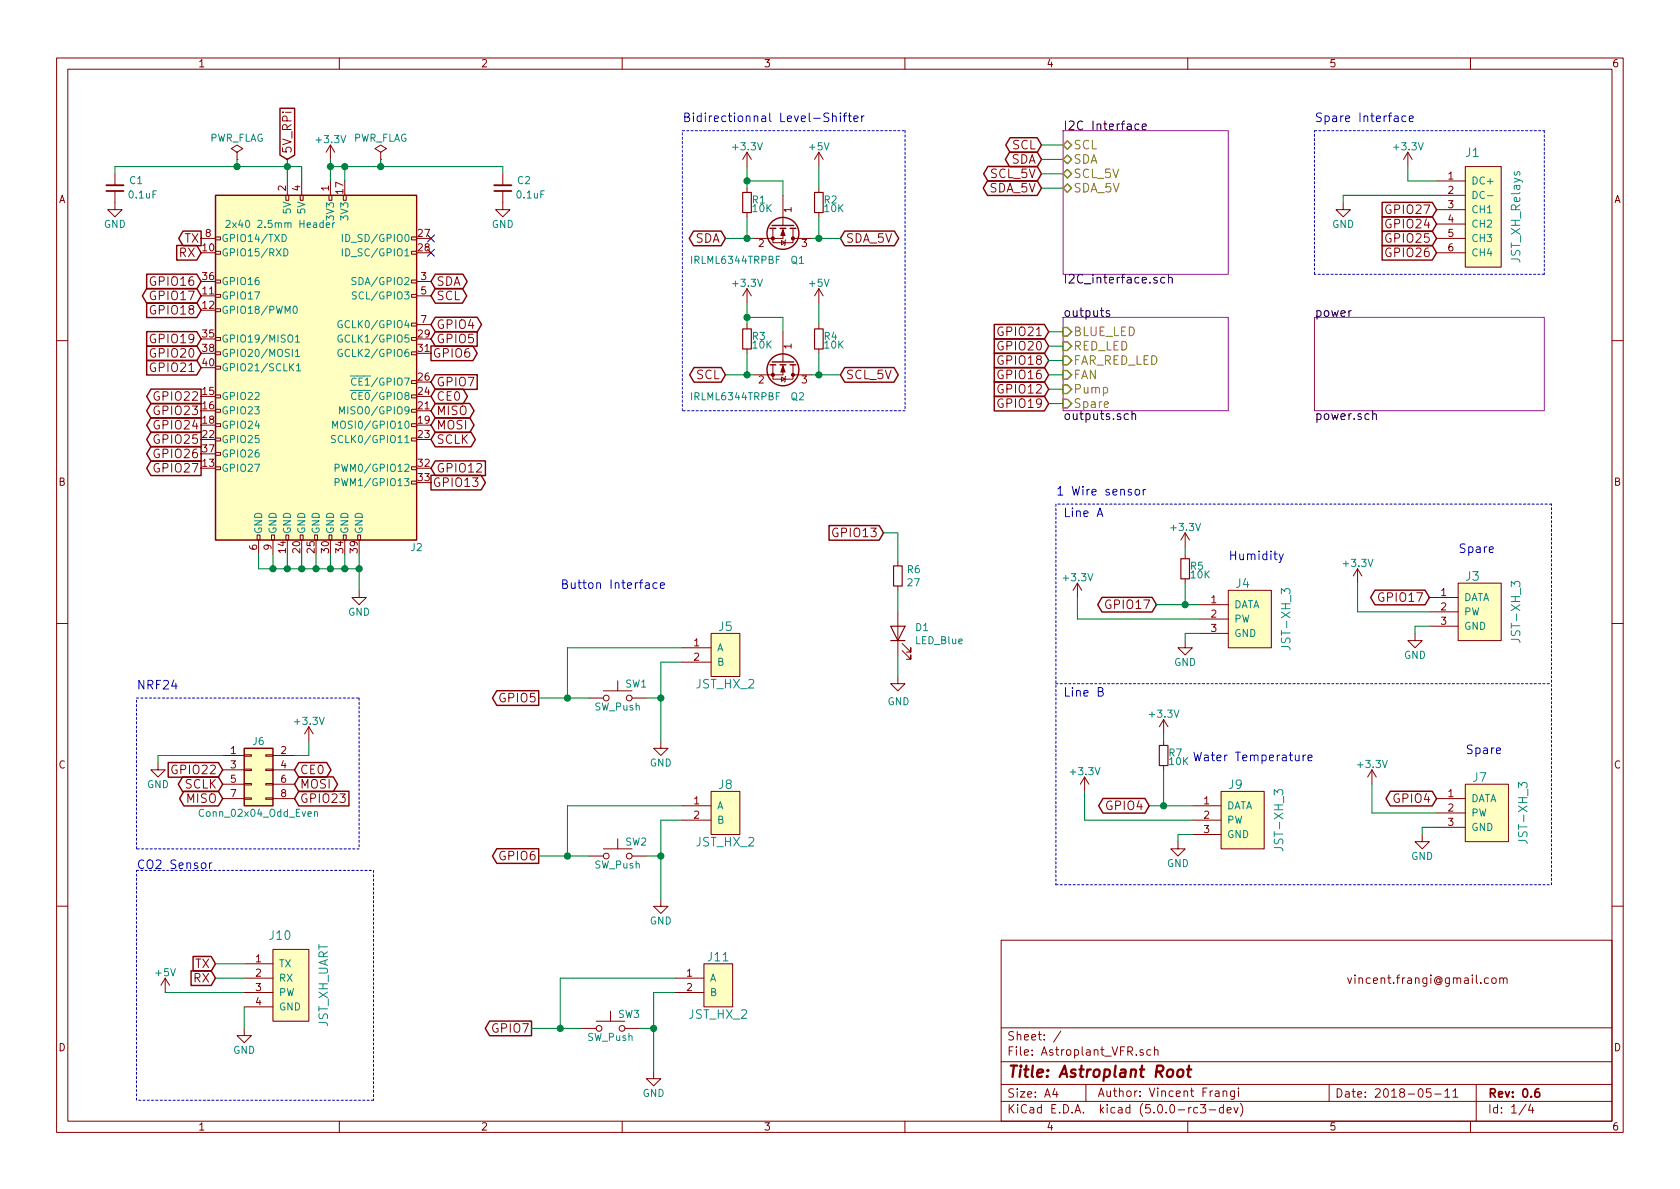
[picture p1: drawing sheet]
<svg xmlns="http://www.w3.org/2000/svg" width="297mm" height="210mm" viewBox="0 0 297 210" stroke-linecap="round" stroke-linejoin="round" font-family="sans-serif">
<g fill="none" stroke="#840000" stroke-width=".18">
<path d="M10 10.3h277v189.9h-277zM12 12.2h273v186.1h-273zM60 10.3v1.9M110 10.3v1.9M160 10.3v1.9M210 10.3v1.9M260 10.3v1.9M20.3 33.8v3.3h1.3l-1.3 1.2-1.3-1.2h1.3M20.3 30.7v2.1M41.9 26.9l1-.6-1-.7-1 .7 1 .6v1.3M41.9 28.2h.1M50.5 34.5h.6v.9h-.6z"/>
<path d="M50.8 32v2.5M53.1 34.5h.5v.9h-.5zM53.3 32v2.5M58.2 34.5h.5v.9h-.5zM58.4 25.6l-.7 1.3M58.4 25.6v2.6M58.4 32v2.5M58.4 25.6l.8 1.3M60.7 34.5h.5v.9h-.5zM67.3 26.9l1-.6-1-.7-1 .7 1 .6v1.3M67.3 28.2h.1M88.9 33.8v3.3h1.3l-1.3 1.2-1.3-1.2h1.3"/>
<path d="M88.9 30.7v2.1M132.1 26.9l-.8 1.3M132.1 26.9v2.6M132.1 33.3v.7M132.1 37.6v.7M132.1 26.9l.7 1.3M138.4 34.5v5.1M138.4 39.7v.2M144.8 26.9l-.8 1.3M144.8 26.9v2.6M144.8 33.3v.7M144.8 37.6v.7"/>
<path d="M144.8 26.9l.7 1.3M237.5 35.8v1.3h1.3l-1.3 1.2-1.3-1.2h1.3M248.9 26.9l-.7 1.3M248.9 26.9v2.6M248.9 26.9l.8 1.3M254 32h5.1M254 34.5h5.1M254 37.1h5.1M254 39.6h5.1M259.1 29.5h6.3v17.7h-6.3zM35.6 42.2h2.5M38.1 59.7h.9v.5h-.9z"/>
<path d="M38.1 54.6h.9v.5h-.9zM38.1 52.1h.9v.5h-.9zM38.1 49.5h.9v.5h-.9zM38.1 44.4h.9v.6h-.9zM38.1 41.9h.9v.5h-.9zM72.8 59.7h.9v.5h-.9zM72.8 57.1h.9v.6h-.9zM72.8 52.1h.9v.5h-.9zM72.8 49.5h.9v.5h-.9zM72.8 44.4h.9v.6h-.9zM72.8 41.9h.9v.5h-.9zM73.7 49.8h2.5"/>
<path d="M73.7 52.3h2.5M73.7 57.4h2.5M132.1 51v2.6M132.1 57.4v.8M132.1 51l-.8 1.3M132.1 51l.7 1.3M136.7 40.4v2.5h3.5v-.7M138.2 42.5l.6 .4-.6 .4zM138.4 40.4v1.8h-5.1M138.4 58.7v5M138.9 42.4l-.1 .1v.8l-.1 .1M140.2 42.2h3.3"/>
<path d="M140.2 40.4v1.8M144.8 51v2.6M144.8 57.4v.8M144.8 51l-.8 1.3M144.8 51l.7 1.3M254 42.2h5.1M254 44.7h5.1M10 60.2h2M38.1 77.5h.9v.5h-.9zM38.1 74.9h.9v.5h-.9zM38.1 72.4h.9v.5h-.9zM38.1 69.8h.9v.6h-.9z"/>
<path d="M38.1 64.8h.9v.5h-.9zM38.1 62.2h.9v.5h-.9zM72.8 77.5h.9v.5h-.9zM72.8 74.9h.9v.5h-.9zM72.8 72.4h.9v.5h-.9zM72.8 69.8h.9v.6h-.9zM72.8 67.3h.9v.5h-.9zM72.8 62.2h.9v.5h-.9zM132.1 61.7v.8M136.7 64.5v2.6h3.5v-.8M138.2 66.7l.6 .4-.6 .3zM138.4 63.8v.2"/>
<path d="M138.4 64.5v1.8h-5.1M138.9 66.5l-.1 .2v.7l-.1 .2M140.2 64.5v1.8M140.2 66.3h3.3M144.8 61.7v.8M285 60.2h2M38.1 82.5h.9v.6h-.9zM38.1 80h.9v.5h-.9zM45.5 94.6h.5v.9h-.5zM45.7 95.5v2.5M48 94.6h.5v.9h-.5zM48.3 95.5v2.5"/>
<path d="M50.5 94.6h.6v.9h-.6zM53.1 94.6h.5v.9h-.5zM55.6 94.6h.5v.9h-.5zM58.2 94.6h.5v.9h-.5zM60.7 94.6h.5v.9h-.5zM63.2 94.6h.6v.9h-.6zM72.8 85.1h.9v.5h-.9zM72.8 82.5h.9v.6h-.9zM158.7 99.3v.8M209.5 94.2l-.7 1.3M209.5 94.2v2.6M209.5 98v.8"/>
<path d="M209.5 94.2l.8 1.3M10 110.3h2M63.5 104.4v1.3h1.3l-1.3 1.2-1.3-1.2h1.3M120.6 114.5h5.1M120.6 117.1h5.1M125.7 112h5.1v7.6h-5.1zM158.7 119.6v1.3h1.3l-1.3 1.3-1.2-1.3h1.2M158.7 103.6v.8M158.7 108.2v7.6M159.5 115.1l1.5 1.5v-.8v.8h-.7M159.5 113.8l1.5 1.5v-.8v.8h-.7M190.5 103.1l-.8 1.3"/>
<path d="M190.5 103.1v2.6M190.5 103.1l.8 1.3M209.5 113.3v1.2h1.3l-1.3 1.3-1.2-1.3h1.2M209.5 102.4v.7M212.1 106.9h5.1M212.1 109.5h5.1M212.1 112h5.1M217.2 104.4h7.6v10.1h-7.6zM240 100.6l-.7 1.2M240 100.6v2.5M240 100.6l.8 1.2M250.2 112v1.3h1.3l-1.3 1.2-1.3-1.2h1.3"/>
<path d="M252.7 105.7h5.1M252.7 108.2h5.1M252.7 110.7h5.1M257.8 103.1h7.6v10.2h-7.6zM285 110.3h2M27.9 134.9v1.2h1.3l-1.3 1.3-1.2-1.3h1.2M39.4 133.6h3.8M39.4 136.1h3.8M39.4 138.7h3.8M43.2 138.6h1.2v.2h-1.2zM43.2 136h1.2v.3h-1.2zM43.2 133.5h1.2v.2h-1.2z"/>
<path d="M47 138.6h1.3v.2h-1.3zM47 136h1.3v.3h-1.3zM47 133.5h1.3v.2h-1.3zM48.3 133.6h3.8M48.3 136.1h3.8M48.3 138.7h3.8M54.6 128.5l-.8 1.3M54.6 128.5v2.6M54.6 128.5l.8 1.3M104.1 123.4h2.6M106.7 122.2h5.1M109.2 120.4v1.8"/>
<path d="M111.8 123.4h2.5M116.8 131.1v1.2h1.3l-1.3 1.3-1.2-1.3h1.2M125.7 139.9h5.1v7.7h-5.1zM191.8 137.4l-.8 1.3M191.8 137.4v2.5M191.8 137.4l.7 1.3M205.7 127.2l-.7 1.3M205.7 127.2v2.6M205.7 131.1v.7M205.7 135.4v.7M205.7 127.2l.8 1.3M215.9 139.9h7.6v10.2h-7.6z"/>
<path d="M242.6 136.1l-.8 1.3M242.6 136.1v2.6M242.6 136.1l.7 1.3M259.1 138.7h7.6v10.1h-7.6zM39.4 141.2h3.8M43.2 141.1h1.2v.2h-1.2zM47 141.1h1.3v.2h-1.3zM48.3 141.2h3.8M104.1 151.4h2.6M106.7 150.1h5.1M109.2 148.3v1.8M111.8 151.4h2.5"/>
<path d="M116.8 159v1.3h1.3l-1.3 1.2-1.2-1.2h1.2M120.6 142.5h5.1M120.6 145h5.1M208.3 148.8v1.3h1.2l-1.2 1.3-1.3-1.3h1.3M210.8 142.5h5.1M210.8 145h5.1M210.8 147.6h5.1M251.5 147.6v1.2h1.2l-1.2 1.3-1.3-1.3h1.3M254 141.2h5.1M254 143.8h5.1M254 146.3h5.1M10 160.2h2"/>
<path d="M29.2 173l-.8 1.2M29.2 173v2.5M29.2 173l.8 1.2M43.2 170.4h5.1M43.2 173h5.1M43.2 175.5h5.1M43.2 178h5.1M48.3 167.9h6.3v12.7h-6.3zM107.9 178.8v1.8M119.4 173h5.1M119.4 175.5h5.1M124.5 170.4h5v7.6h-5z"/>
<path d="M177 166.3h108v32h-108zM263.2 173l-.4-.1-.3 .3v.6l.3 .1 .4-.1M263.8 173l.2-.1 .5 .1v.8l-.2 .1-.5-.1zM265.2 173l.2-.1 .4 .1v.9M265.2 172.9v1M265.8 173.1a.36 .36 0 0 1 .3-.2 .36 .36 0 0 1 .4 .2v.8M285 160.2h2M43.2 181.9v1.2h1.2l-1.2 1.3-1.3-1.3h1.3M60 198.3v1.9M102.9 181.9h2.5M105.4 180.6h5.1M110 198.3v1.9"/>
<path d="M110.5 181.9h2.5M115.6 189.5v1.2h1.2l-1.2 1.3-1.3-1.3h1.3M160 198.3v1.9M177 194.8h108M177 191.8h108M177 187.8h108M177 181.8h108M186.5 192.5l-.4 1h1M186.8 193v1M187.6 182.3l-1.3 2M192 191.8v3M202.1 185.7l-.3-.1-.3 .2 .1 .2 .5 .2v.3h-.6"/>
<path d="M203.5 185.7l-.5-.1-.2 .3v.6l.2 .1 .5-.1M204.1 185.7l.2-.1 .4 .1v.9M204.1 185.1v1.5M210 198.3v1.9M211.8 195.9l-.5-.1-.3 .3 .1 .6 .2 .1 .5-.1M212.2 195.3h1l-.5 .6 .4 .1v.7l-.2 .1-.7-.1M213.8 196.3h1.2M214.9 193h.6v.9M215.5 193.3h-.4l-.3 .2 .3 .4 .4-.1M216.3 193a.37 .37 0 0 1 .6 .1v.8M216.3 192.9v1M216.3 195.9l-.4-.1-.3 .3 .1 .6 .2 .1 .4-.1"/>
<path d="M216.3 195.3v1.5M217 196.3l.7-.1-.1-.3-.4-.1-.2 .2v.7h.6M218.2 195.8l.3 1 .4-1M218.3 192.9v1.2l-.3 .3-.4-.1M218.3 193l-.5-.1-.2 .3 .1 .6h.6M219 192.4v.2M219 192.9v1M219.3 195.1a1.71 1.71 0 0 1 0 2.3M235 191.8v3M253 192.5h-.8v.7l.2-.1 .5 .1 .1 .2v.5l-.2 .1-.6-.1M253.7 193.5h1.1M255.5 193l.4-.5v1.5"/>
<path d="M255.5 194h.8M256.9 193l.4-.5v1.5M256.9 194h.9M260 198.3v1.9M261 191.8v6.5M269.8 195.2l-1.2 2M270.6 195.2l-.3 1.1h.9M271 195.8v1"/>
<circle cx="107.2" cy="123.4" r=".51"/>
<circle cx="111.3" cy="123.4" r=".51"/>
<circle cx="107.2" cy="151.4" r=".51"/>
<circle cx="111.3" cy="151.4" r=".51"/>
<circle cx="105.9" cy="181.9" r=".51"/>
<circle cx="110" cy="181.9" r=".51"/>
</g>
<path d="M18.8 33.8h3M87.4 33.8h3M272.1 192.5a.62 .62 0 0 0-.7 .7v.7l.3 .1 .5-.1v-.5l-.1-.2-.4-.1-.3 .3" fill="none" stroke="#840000" stroke-width=".3"/>
<path d="M208.3 189.3a.53 .53 0 0 1 .5-.2 .53 .53 0 0 1 .4 .4v.6a.54 .54 0 0 1-.6 .4 .54 .54 0 0 1-.5-.4zM209.9 189.1h.7M210.2 188.4l-.2 1.8 .1 .1 .4 .1" fill="none" stroke="#840000" stroke-width=".41"/>
<g fill="#ffffc2" stroke="#ffffc2" stroke-width=".18">
<path d="M215.9 139.9h7.6v10.2h-7.6z"/>
<path d="M48.3 167.9h6.3v12.7h-6.3z"/>
<path d="M217.2 104.4h7.6v10.1h-7.6z"/>
<path d="M259.1 138.7h7.6v10.1h-7.6z"/>
<path d="M38.1 34.5h35.6v61h-35.6z"/>
<path d="M257.8 103.1h7.6v10.2h-7.6z"/>
<path d="M259.1 29.5h6.3v17.7h-6.3z"/>
<path d="M43.2 132.3h5.1v10.2h-5.1z"/>
<path d="M124.5 170.4h5v7.6h-5z"/>
<path d="M125.7 139.9h5.1v7.7h-5.1z"/>
<path d="M125.7 112h5.1v7.6h-5.1z"/>
</g>
<g fill="none" stroke="#840000" stroke-width=".25">
<path d="M49.5 19.1h2.6v8.3l-1.3 .8-1.3-.8zM38.1 34.5h35.6v61h-35.6zM136.5 39.9h3.8M174.6 32h8.8l.7 1.3-.7 1.3h-8.8l-.8-1.3zM174.7 29.4h8.7l.7 1.3-.7 1.3h-8.7l-.8-1.3zM178.5 26.9h4.9l.7 1.3-.7 1.3h-4.9l-.8-1.3zM178.6 24.4h4.8l.7 1.2-.7 1.3h-4.8l-.8-1.3zM244.4 38.3h8.8l.8 1.3-.8 1.3h-8.8zM244.4 35.8h8.8l.8 1.3-.8 1.3h-8.8zM25.9 51h8.9l.8 1.3-.8 1.3h-8.9l-.7-1.3zM25.9 48.5h8.9l.8 1.3-.8 1.3h-8.9zM25.9 53.6h8.9l.8 1.3-.8 1.3h-8.9z"/>
<path d="M25.9 58.6h8.9l.8 1.3-.8 1.3h-8.9zM31.2 43.4h3.6l.8 1.3-.8 1.3h-3.6zM32.4 40.9h3.2v2.6h-3.2l-.8-1.3zM77 56.1h7.4l.7 1.3-.7 1.3h-7.4l-.8-1.3zM77 48.5h4.8l.8 1.3-.8 1.3h-4.8l-.8-1.3zM77 51h4.8l.7 1.3-.7 1.3h-4.8l-.8-1.3zM77 58.6h7.4v2.6h-7.4l-.8-1.3zM122.6 40.9h4.9l.8 1.3-.8 1.3h-4.9l-.7-1.3zM136.1 40.4h1.1M137.9 40.4h1M139.7 40.4h1M149.4 40.9h8.7l.8 1.3-.8 1.3h-8.7l-.8-1.3z"/>
<path d="M175.8 57.4h8.9l.7 1.3-.7 1.3h-8.9zM175.8 59.9h8.9l.7 1.3-.7 1.3h-8.9zM244.4 40.9h8.8l.8 1.3-.8 1.3h-8.8zM244.4 43.4h8.8l.8 1.3-.8 1.3h-8.8zM25.9 63.7h8.9l.8 1.3-.8 1.3h-8.9zM25.9 61.2h8.9l.8 1.3-.8 1.3h-8.9zM26.7 71.3h8.9v2.6h-8.9l-.8-1.3zM26.7 73.9h8.9v2.6h-8.9l-.8-1.3zM26.7 76.4h8.9v2.6h-8.9l-.8-1.3zM26.7 79h8.9v2.6h-8.9l-.8-1.3zM26.7 68.8h8.9v2.6h-8.9l-.8-1.3zM76.2 61.2h7.4l.8 1.3-.8 1.3h-7.4z"/>
<path d="M77 73.9h6.1l.7 1.3-.7 1.3h-6.1l-.8-1.3zM77 71.3h6.1l.7 1.3-.7 1.3h-6.1l-.8-1.3zM77 68.8h4.9l.8 1.3-.8 1.3h-4.9l-.8-1.3zM77 76.4h6.3l.7 1.3-.7 1.3h-6.3l-.8-1.3zM77 66.3h7.4v2.6h-7.4l-.8-1.3zM122.7 65h4.8l.8 1.3-.8 1.3h-4.8l-.8-1.3zM136.1 64.5h1.1M136.5 64h3.8M137.9 64.5h1M139.7 64.5h1M149.4 65h8.7l.7 1.3-.7 1.3h-8.7l-.8-1.3zM175.8 62.5h8.9l.7 1.2-.7 1.3h-8.9z"/>
<path d="M175.8 65h8.9l.7 1.3-.7 1.3h-8.9zM175.8 67.5h8.9l.7 1.3-.7 1.3h-8.9zM175.8 70.1h8.9l.7 1.3-.7 1.3h-8.9zM26.7 81.5h8.9v2.6h-8.9l-.8-1.3zM76.2 84h8.9l.7 1.3-.7 1.3h-8.9zM77 81.5h8.8v2.6h-8.8l-.8-1.3zM146.6 92.9h8.8l.8 1.3-.8 1.3h-8.8zM194.8 105.6h8.9l.8 1.3-.8 1.3h-8.9l-.7-1.3zM243.1 104.4h8.9l.7 1.3-.7 1.3h-8.9l-.8-1.3zM29.7 134.8h8.9l.8 1.3-.8 1.3h-8.9zM32.3 137.4h6.3l.8 1.3-.8 1.3h-6.3l-.8-1.3zM32.5 139.9h6.1l.8 1.3-.8 1.3h-6.1l-.8-1.3z"/>
<path d="M43.2 132.3h5.1v10.2h-5.1zM52.8 139.9h8.9v2.6h-8.9l-.7-1.3zM52.8 137.4h6.1l.8 1.3-.8 1.3h-6.1l-.7-1.3zM52.8 134.8h5l.7 1.3-.7 1.3h-5l-.7-1.3zM87.8 122.1h7.4v2.6h-7.4l-.7-1.3zM245.8 139.9h7.4l.8 1.3-.8 1.3h-7.4l-.7-1.3zM87.8 150.1h7.4v2.6h-7.4l-.7-1.3zM195 141.2h7.4l.8 1.3-.8 1.3h-7.4l-.7-1.3zM33.8 171.7h3.5l.8 1.3-.8 1.3h-3.5zM34.1 169.1h3.2l.8 1.3-.8 1.3h-3.2zM86.6 180.6h7.4v2.6h-7.4l-.8-1.3z"/>
<circle cx="138.4" cy="41.3" r="2.82"/>
<circle cx="138.4" cy="65.4" r="2.82"/>
</g>
<g fill="none" stroke="#0000c2" stroke-width=".18">
<path d="M147.2 20v1.5M148.6 20v.1M149.7 20l-.4 .2v1.3M150.2 20v1.3v.1l.3 .1M147.2 20.6l.2-.1 .4 .1 .1 .9M148.6 20.5v1M149.1 20.5h.6M150 20.5h.5M151 21l.7-.2-.1-.2-.4-.1-.2 .2 .1 .7h.5M152.3 20.5v1M152.8 20.5l-.5 .3M248.6 20.6l-.4-.1-.3 .1v.8a.48 .48 0 0 0 .7 0"/>
<path d="M249.2 21l.7-.2-.1-.2-.4-.1-.2 .2 .1 .7h.5M194 91.4l.5-1.6 .5 1.6M194.1 90.9h.7M200.8 86.7l.2-.2 .4 .2 .1 .5-.2 .3h-.3l-.2-.1zM202.1 86.5v1M202.6 86.5l-.5 .3M226.2 98l.3 1M226.9 98l-.5 1.3-.2 .2M114.1 103.1h.6l.1 1M114.8 103.4l-.5 .1a.3 .3 0 0 0-.2 .3 .3 .3 0 0 0 .2 .3l.5-.1M116.2 103.1l-.5-.1-.2 .2v.7a.48 .48 0 0 0 .7 .1M116.8 103.6l.7-.2-.1-.3-.4-.1-.2 .2v.8h.6"/>
<path d="M194.2 122.3l.7-.1 .1-.3-.2-.2-.6-.1v1.5h.6l.3-.3a.41 .41 0 0 0-.4-.5M230.4 133.5v1M230.8 133.5l-.4 .3M231.3 134l.7-.1-.1-.3-.4-.1-.2 .2v.8h.6M37 152.6v1M37.5 152.6l-.5 .3"/>
</g>
<path d="M188 23.1h29.2v25.4h-29.2zM188 56.1h29.2v16.5h-29.2zM232.4 56.1h40.6v16.5h-40.6z" fill="none" stroke="#840084" stroke-width=".18"/>
<path d="M201.4 22l-.5-.1-.2 .3 .1 .7h.6M202 22.4l.7-.1-.1-.3-.4-.1-.2 .2v.8h.6M196.2 55l-.4-.1-.2 .2 .1 .3 .5 .1v.4h-.6M205.9 49.1l-.4-.1-.3 .3 .2 .7h.5M206.6 49.2l.1-.1a.37 .37 0 0 1 .6 .1v.9M206.6 48.5v1.6M238.9 54.9l-.3 .1-.1 .2M199.5 73.2h-.4l-.3 .1v.7a.48 .48 0 0 0 .7 .1M200.2 73.3l.2-.1h.3l.1 1M200.2 72.7v1.5M242.7 73.3l.2-.1h.4l.1 1M242.7 72.7v1.5" fill="none" stroke="#000" stroke-width=".18"/>
<path d="M188 33.3l.7-.8 .8 .8-.8 .7zM188 30.7l.7-.7 .8 .7-.8 .8zM188 25.6l.7-.7 .8 .7-.8 .8zM188 28.2l.7-.8 .8 .8-.8 .8zM188 57.9h.7l.8 .8-.8 .7h-.7zM188 60.4h.7l.8 .8-.8 .8h-.7zM188 65.5h.7l.8 .8-.8 .8h-.7zM188 70.6h.7l.8 .8-.8 .7h-.7zM188 63h.7l.8 .7-.8 .8h-.7zM188 68.1h.7l.8 .7-.8 .8h-.7z" fill="none" stroke="#848400" stroke-width=".25"/>
<path d="M75.6 41.5l1.2 1.3M75.6 44.1l1.2 1.2M76.8 41.5l-1.2 1.3M76.8 44.1l-1.2 1.2" fill="none" stroke="#000084" stroke-width=".18"/>
<g fill="none" stroke="#008484" stroke-width=".18">
<path d="M40 39.1l.4-.1 .2 .1 .1 .2-.1 .2-.7 .7h.8M57.7 39.8l.6-.1-.1-.3h-.3l-.2 .2v.6h.5M58.8 39.4v.8M59.2 39.4l-.4 .2M263 34.6h1M49.9 41.4a.64 .64 0 0 1 .7 .7 .64 .64 0 0 1-.7 .6zM50.2 44a.64 .64 0 0 1 .7 .6 .64 .64 0 0 1-.7 .7zM52 54.2l.1-.1a.67 .67 0 0 1 .5 .7 .67 .67 0 0 1-.5 .6 .83 .83 0 0 1-.1-1.2zM52.2 59.6l.4-.4v1.3M60.5 59.3a.59 .59 0 0 0-.8 .6 .59 .59 0 0 0 .8 .5v-.4h-.2M60.5 56.8a.59 .59 0 0 0-.8 .5 .59 .59 0 0 0 .8 .6v-.5h-.2M60.5 41.4v1.3"/>
<path d="M60.5 44v1.3M62.9 49.1h-.4l-.3 .2 .1 .3 .6 .3v.3l-.2 .1h-.5M63 51.7l-.5-.1-.2 .1v.4l.6 .2 .1 .3-.2 .3-.5-.1M51.4 64.9l.5 .7M51.9 64.3l-.7 .7M52.2 62.1l.4-.3v1.2M52.2 60.5h.8M52.2 63h.8M52.4 64.7l.4-.4v1.3M52.4 65.6h.8M58.8 75.7v-1.2l.5 .9 .4-.9v1.2M59.3 77.1l-.5-.1-.2 .1 .1 .5 .6 .2v.2l-.2 .3-.5-.1"/>
<path d="M60 73.2v-1.3l.5 .9 .4-.9v1.3M60.5 61.8a.59 .59 0 0 0-.8 .6 .59 .59 0 0 0 .8 .6v-.5h-.2M61.9 69h1.3M61.9 66.5h1.3M62.9 69.5a.6 .6 0 0 0-.8 .4 .6 .6 0 0 0 .6 .8l.2-.2M62.9 67a.6 .6 0 0 0-.8 .4 .6 .6 0 0 0 .6 .7l.2-.1M59.3 82.7h.6v-.5l-.2-.1h-.4v1.3M59.3 85.3l.6-.1v-.4l-.2-.2h-.4v1.3M55.6 143.7l.2-.2 .3 .1v.8M55.6 143.5v.9"/>
</g>
<path d="M131.3 34h1.5v3.6h-1.5zM144 34h1.5v3.6h-1.5zM131.3 58.2h1.5v3.5h-1.5zM144 58.2h1.5v3.5h-1.5zM208.8 98.8h1.5v3.6h-1.5zM157.5 110.7h2.5l-1.3 2.6zM157.5 113.3h2.5M158 100.1h1.5v3.5h-1.5zM205 131.8h1.5v3.6h-1.5z" fill="none" stroke="#840000" stroke-width=".2"/>
<g fill="none" stroke="#0000c2" stroke-width=".18" stroke-dasharray=".4 .4">
<path d="M120.6 23.1h39.4M160 23.1v49.5M232.4 23.1h40.6M273 23.1v25.4M232.4 48.5v-25.4M273 48.5h-40.6M120.6 72.6v-49.5M160 72.6h-39.4M186.7 89.1v67.4M274.3 89.1h-87.6M24.1 123.4h39.4M63.5 123.4v26.7"/>
<path d="M186.7 120.9h87.6M24.1 153.9h41.9M24.1 150.1v-26.7M63.5 150.1h-39.4M66 153.9v40.7M186.7 156.5h87.6M274.3 156.5v-67.4M24.1 194.6v-40.7M66 194.6h-41.9"/>
</g>
<g fill="none" stroke="#008400" stroke-width=".18">
<path d="M20.3 30.7v-1.2h33v2.5M41.9 28.2v1.3M50.8 28.2v3.8M58.4 28.2v3.8M58.4 29.5h30.5v1.2M61 29.5v2.5M67.3 28.2v1.3M132.1 29.5v3.8M132.1 38.3v3.9M132.1 32h6.3v2.5M144.8 29.5v3.8M144.8 38.3v3.9"/>
<path d="M184.1 25.6h3.9M184.1 28.2h3.9M184.1 30.7h3.9M184.1 33.3h3.9M248.9 29.5v2.5h5.1M254 34.5h-16.5v1.3M128.3 42.2h5M132.1 53.6v3.8M132.1 56.1h6.3v2.6M143.5 42.2h5.1M144.8 53.6v3.8M185.4 58.7h2.6"/>
<path d="M128.3 66.3h5M132.1 62.5v3.8M143.5 66.3h5.1M144.8 62.5v3.8M185.4 61.2h2.6M185.4 63.7h2.6M185.4 66.3h2.6M185.4 68.8h2.6M185.4 71.4h2.6M45.7 98v2.6h17.8M48.3 98v2.6M50.8 98v2.6"/>
<path d="M53.3 98v2.6M55.9 98v2.6M58.4 98v2.6M61 98v2.6M63.5 98v6.4M156.2 94.2h2.5v5.1M209.5 96.8v1.2M120.6 117.1h-3.8v14M120.6 114.5h-20.3v8.9M158.7 104.4v3.8M158.7 115.8v3.8M190.5 105.7v3.8h21.6"/>
<path d="M204.5 106.9h7.6M209.5 103.1v3.8M212.1 112h-2.6v1.3M240 103.1v5.1h12.7M252.7 110.7h-2.5v1.3M39.4 133.6h-11.5v1.3M54.6 131.1v2.5h-2.5M95.2 123.4h8.9M114.3 123.4h2.5M191.8 139.9v5.1h19M205.7 129.8v1.3M205.7 136.1v6.4"/>
<path d="M242.6 138.7v5.1h11.4M95.2 151.4h8.9M114.3 151.4h2.5M120.6 145h-3.8v14M120.6 142.5h-20.3v8.9M203.2 142.5h7.6M210.8 147.6h-2.5v1.2M254 146.3h-2.5v1.3M29.2 175.5h14M38.1 170.4h5.1M38.1 173h5.1M43.2 178v3.9"/>
<path d="M119.4 173h-20.3v8.9M119.4 175.5h-3.8v14M94 181.9h8.9M113 181.9h2.6"/>
</g>
<g fill="#008400" stroke="#008400" stroke-width=".25">
<circle cx="50.8" cy="29.5" r=".51"/>
<circle cx="48.3" cy="100.6" r=".51"/>
<circle cx="50.8" cy="100.6" r=".51"/>
<circle cx="53.3" cy="100.6" r=".51"/>
<circle cx="55.9" cy="100.6" r=".51"/>
<circle cx="58.4" cy="100.6" r=".51"/>
<circle cx="61" cy="100.6" r=".51"/>
<circle cx="63.5" cy="100.6" r=".51"/>
<circle cx="205.7" cy="142.5" r=".51"/>
<circle cx="132.1" cy="32" r=".51"/>
<circle cx="132.1" cy="42.2" r=".51"/>
<circle cx="144.8" cy="42.2" r=".51"/>
<circle cx="132.1" cy="56.1" r=".51"/>
<circle cx="132.1" cy="66.3" r=".51"/>
<circle cx="144.8" cy="66.3" r=".51"/>
<circle cx="209.6" cy="106.9" r=".51"/>
<circle cx="58.4" cy="29.5" r=".51"/>
<circle cx="61" cy="29.5" r=".51"/>
<circle cx="115.6" cy="181.9" r=".51"/>
<circle cx="99.1" cy="181.9" r=".51"/>
<circle cx="41.9" cy="29.5" r=".51"/>
<circle cx="67.3" cy="29.5" r=".51"/>
<circle cx="116.8" cy="151.4" r=".51"/>
<circle cx="100.3" cy="151.4" r=".51"/>
<circle cx="116.8" cy="123.4" r=".51"/>
<circle cx="100.3" cy="123.4" r=".51"/>
</g>
<g fill="#840000" stroke="#840000" stroke-width=".18">
<path d="M138.4 40.6l.4 1.1h-.8z"/>
<path d="M138.4 64.8l.4 1h-.8z"/>
<circle cx="136.7" cy="42.2" r=".28"/>
<circle cx="140.2" cy="42.2" r=".28"/>
<circle cx="136.7" cy="66.3" r=".28"/>
<circle cx="140.2" cy="66.3" r=".28"/>
</g>
<path d="M18.8 32.8h3M87.4 32.8h3" fill="none" stroke="#840000" stroke-width=".33"/>
<text font-size="2.8" fill="#840000" x="178" y="190.5">Title: Astroplant Root</text>
<g font-size="2.1" fill="#0000c2">
<text x="120.6" y="21.6">Bidirectionnal Level-Shifter</text>
<text x="232.4" y="21.6">Spare Interface</text>
<text x="186.7" y="87.6">1 Wire sensor</text>
<text x="188" y="91.4">Line A</text>
<text x="217.2" y="99.1">Humidity</text>
<text x="257.8" y="97.8">Spare</text>
<text x="99.1" y="104.1">Button Interface</text>
<text x="24.1" y="121.9">NRF24</text>
<text x="188" y="123.2">Line B</text>
<text x="210.8" y="134.6">Water Temperature</text>
<text x="259.1" y="133.3">Spare</text>
<text x="24.1" y="153.7">CO2 Sensor</text>
</g>
<g font-size="2.1">
<text x="188" y="23">I2C Interface</text>
<text x="188" y="50.1">I2C_interface.sch</text>
<text x="188" y="56">outputs</text>
<text x="232.4" y="56">power</text>
<text x="188" y="74.3">outputs.sch</text>
<text x="232.4" y="74.3">power.sch</text>
</g>
<g font-size="2.1" fill="#840000">
<text x="51.6" y="27.3" transform="rotate(-90 51.6 27.3)">5V_RPi</text>
<text x="178.8" y="29">SDA</text>
<text x="179" y="26.4">SCL</text>
<text x="175" y="34">SDA_5V</text>
<text x="175.2" y="31.5">SCL_5V</text>
<text x="245.4" y="40.4">GPIO24</text>
<text x="245.4" y="37.8">GPIO27</text>
<text x="31.7" y="45.5">RX</text>
<text x="32.6" y="42.9">TX</text>
<text x="122.9" y="42.9">SDA</text>
<text x="149.5" y="42.9">SDA_5V</text>
<text x="245.4" y="42.9">GPIO25</text>
<text x="245.4" y="45.5">GPIO26</text>
<text x="27" y="53.1">GPIO17</text>
<text x="27" y="50.5">GPIO16</text>
<text x="77.1" y="50.5">SDA</text>
<text x="77.1" y="53.1">SCL</text>
<text x="27" y="55.6">GPIO18</text>
<text x="77.1" y="58.2">GPIO4</text>
<text x="176.8" y="59.4">GPIO21</text>
<text x="27" y="65.8">GPIO21</text>
<text x="27" y="63.2">GPIO20</text>
<text x="27" y="60.7">GPIO19</text>
<text x="76.5" y="63.2">GPIO6</text>
<text x="77.1" y="60.7">GPIO5</text>
<text x="176.8" y="64.5">GPIO18</text>
<text x="176.8" y="62">GPIO20</text>
<text x="27.6" y="70.9">GPIO22</text>
<text x="77.1" y="70.9">CE0</text>
<text x="77.1" y="68.3">GPIO7</text>
<text x="123.1" y="67.1">SCL</text>
<text x="149.5" y="67.1">SCL_5V</text>
<text x="176.8" y="67.1">GPIO16</text>
<text x="176.8" y="69.6">GPIO12</text>
<text x="27.6" y="73.4">GPIO23</text>
<text x="27.6" y="75.9">GPIO24</text>
<text x="77.1" y="75.9">MOSI</text>
<text x="77.1" y="73.4">MISO</text>
<text x="176.8" y="72.1">GPIO19</text>
<text x="27.6" y="78.5">GPIO25</text>
<text x="27.6" y="81">GPIO26</text>
<text x="27.6" y="83.6">GPIO27</text>
<text x="77.1" y="83.6">GPIO12</text>
<text x="77.1" y="78.5">SCLK</text>
<text x="76.5" y="86.1">GPIO13</text>
<text x="147.6" y="95">GPIO13</text>
<text x="195.9" y="107.7">GPIO17</text>
<text x="244.1" y="106.4">GPIO17</text>
<text x="88.5" y="124.2">GPIO5</text>
<text x="30.8" y="136.9">GPIO22</text>
<text x="53" y="136.9">CE0</text>
<text x="32.7" y="139.4">SCLK</text>
<text x="33" y="142">MISO</text>
<text x="53" y="142">GPIO23</text>
<text x="53" y="139.4">MOSI</text>
<text x="195.8" y="143.3">GPIO4</text>
<text x="246.6" y="142">GPIO4</text>
<text x="88.5" y="152.1">GPIO6</text>
<text x="34.2" y="173.7">RX</text>
<text x="34.5" y="171.2">TX</text>
<text x="238" y="174">vincent.frangi@gmail.com</text>
<text x="87.2" y="182.6">GPIO7</text>
<text x="178" y="184">Sheet: /</text>
<text x="178" y="186.7">File: Astroplant_VFR.sch</text>
<text x="178" y="196.9">KiCad E.D.A. kicad (5.0.0-rc3-dev)</text>
<text x="178" y="194.1">Size: A4</text>
<text x="194" y="194">Author: Vincent Frangi</text>
<text x="236" y="194.1">Date: 2018-05-11</text>
<text x="263" y="194.1">Rev: 0.6</text>
<text x="263" y="196.9">Id: 1/4</text>
</g>
<g font-size="2.1" fill="#848400">
<text x="189.7" y="26.4">SCL</text>
<text x="189.7" y="29">SDA</text>
<text x="189.7" y="34">SDA_5V</text>
<text x="189.7" y="31.5">SCL_5V</text>
<text x="189.7" y="59.4">BLUE_LED</text>
<text x="189.7" y="62">RED_LED</text>
<text x="189.7" y="64.5">FAR_RED_LED</text>
<text x="189.7" y="67.1">FAN</text>
<text x="189.7" y="69.6">Pump</text>
<text x="189.7" y="72.1">Spare</text>
</g>
<g font-size="2.1" fill="#008484">
<text x="259.2" y="27.8">J1</text>
<text x="268.8" y="46.3" transform="rotate(-90 268.8 46.3)">JST_XH_Relays</text>
<text x="218.5" y="104">J4</text>
<text x="259.2" y="102.7">J3</text>
<text x="127.1" y="111.6">J5</text>
<text x="268.8" y="113.2" transform="rotate(-90 268.8 113.2)">JST-XH_3</text>
<text x="228.2" y="114.4" transform="rotate(-90 228.2 114.4)">JST-XH_3</text>
<text x="123.1" y="121.7">JST_HX_2</text>
<text x="127.1" y="139.5">J8</text>
<text x="217.3" y="139.5">J9</text>
<text x="260.5" y="138.2">J7</text>
<text x="123.1" y="149.7">JST_HX_2</text>
<text x="226.9" y="150" transform="rotate(-90 226.9 150)">JST-XH_3</text>
<text x="270.1" y="148.7" transform="rotate(-90 270.1 148.7)">JST-XH_3</text>
<text x="47.8" y="166.2">J10</text>
<text x="125.2" y="170">J11</text>
<text x="58" y="181.8" transform="rotate(-90 58 181.8)">JST_XH_UART</text>
<text x="121.8" y="180.2">JST_HX_2</text>
</g>
<g font-size="1.8" fill="#840000">
<text x="35" y="11.9">1</text>
<text x="85" y="11.9">2</text>
<text x="135" y="11.9">3</text>
<text x="185" y="11.9">4</text>
<text x="235" y="11.9">5</text>
<text x="285" y="11.9">6</text>
<text x="10.4" y="35.9">A</text>
<text x="50.5" y="33.8" transform="rotate(-90 50.5 33.8)">2</text>
<text x="53.1" y="33.8" transform="rotate(-90 53.1 33.8)">4</text>
<text x="58.2" y="33.8" transform="rotate(-90 58.2 33.8)">1</text>
<text x="60.7" y="34.2" transform="rotate(-90 60.7 34.2)">17</text>
<text x="256.1" y="31.7">1</text>
<text x="256.1" y="34.3">2</text>
<text x="285.4" y="35.9">A</text>
<text x="36.3" y="41.9">8</text>
<text x="74" y="41.9">27</text>
<text x="140" y="37.6" transform="rotate(-90 140 37.6)">1</text>
<text x="256.1" y="36.8">3</text>
<text x="256.1" y="39.4">4</text>
<text x="256.1" y="41.9">5</text>
<text x="35.9" y="44.4">10</text>
<text x="74" y="44.4">28</text>
<text x="134.1" y="43.7">2</text>
<text x="141.8" y="43.7">3</text>
<text x="256.1" y="44.4">6</text>
<text x="35.9" y="52.1">11</text>
<text x="35.9" y="49.5">36</text>
<text x="74.4" y="49.5">3</text>
<text x="74.4" y="52.1">5</text>
<text x="35.9" y="54.6">12</text>
<text x="35.9" y="59.7">35</text>
<text x="74" y="59.7">29</text>
<text x="74.4" y="57.1">7</text>
<text x="35.9" y="62.2">38</text>
<text x="35.9" y="64.8">40</text>
<text x="74" y="62.2">31</text>
<text x="140" y="61.7" transform="rotate(-90 140 61.7)">1</text>
<text x="35.9" y="69.8">15</text>
<text x="74" y="69.8">24</text>
<text x="74" y="67.3">26</text>
<text x="134.1" y="67.8">2</text>
<text x="141.8" y="67.8">3</text>
<text x="35.9" y="72.4">16</text>
<text x="35.9" y="74.9">18</text>
<text x="35.9" y="77.5">22</text>
<text x="74" y="74.9">19</text>
<text x="74" y="72.4">21</text>
<text x="74" y="77.5">23</text>
<text x="35.9" y="82.5">13</text>
<text x="35.9" y="80">37</text>
<text x="74" y="82.5">32</text>
<text x="10.4" y="85.9">B</text>
<text x="74" y="85.1">33</text>
<text x="285.4" y="85.9">B</text>
<text x="45.5" y="97.3" transform="rotate(-90 45.5 97.3)">6</text>
<text x="48" y="97.3" transform="rotate(-90 48 97.3)">9</text>
<text x="50.5" y="97.7" transform="rotate(-90 50.5 97.7)">14</text>
<text x="53.1" y="97.7" transform="rotate(-90 53.1 97.7)">20</text>
<text x="55.6" y="97.7" transform="rotate(-90 55.6 97.7)">25</text>
<text x="58.2" y="97.7" transform="rotate(-90 58.2 97.7)">30</text>
<text x="60.7" y="97.7" transform="rotate(-90 60.7 97.7)">34</text>
<text x="63.2" y="97.7" transform="rotate(-90 63.2 97.7)">39</text>
<text x="214.1" y="106.7">1</text>
<text x="254.8" y="105.4">1</text>
<text x="254.8" y="107.9">2</text>
<text x="214.1" y="109.2">2</text>
<text x="214.1" y="111.8">3</text>
<text x="254.8" y="110.5">3</text>
<text x="122.7" y="114.3">1</text>
<text x="122.7" y="116.8">2</text>
<text x="10.4" y="135.9">C</text>
<text x="40.8" y="133.3">1</text>
<text x="40.8" y="135.9">3</text>
<text x="49.7" y="133.3">2</text>
<text x="49.7" y="135.9">4</text>
<text x="285.4" y="135.9">C</text>
<text x="40.8" y="138.4">5</text>
<text x="40.8" y="141">7</text>
<text x="49.7" y="138.4">6</text>
<text x="49.7" y="141">8</text>
<text x="122.7" y="142.2">1</text>
<text x="212.9" y="142.2">1</text>
<text x="256.1" y="141">1</text>
<text x="256.1" y="143.5">2</text>
<text x="122.7" y="144.8">2</text>
<text x="212.9" y="144.8">2</text>
<text x="212.9" y="147.3">3</text>
<text x="256.1" y="146">3</text>
<text x="45.2" y="170.2">1</text>
<text x="45.2" y="172.7">2</text>
<text x="121.4" y="172.7">1</text>
<text x="45.2" y="175.3">3</text>
<text x="45.2" y="177.8">4</text>
<text x="121.4" y="175.3">2</text>
<text x="10.4" y="185.9">D</text>
<text x="285.4" y="185.9">D</text>
<text x="35" y="199.9">1</text>
<text x="85" y="199.9">2</text>
<text x="135" y="199.9">3</text>
<text x="185" y="199.9">4</text>
<text x="235" y="199.9">5</text>
<text x="285" y="199.9">6</text>
</g>
<g font-size="1.8" fill="#008484">
<text x="37" y="25.1">PWR_FLAG</text>
<text x="56.1" y="25.3">+3.3V</text>
<text x="62.4" y="25.1">PWR_FLAG</text>
<text x="129.7" y="26.6">+3.3V</text>
<text x="143.2" y="26.6">+5V</text>
<text x="246.6" y="26.6">+3.3V</text>
<text x="22.9" y="35.1">0.1uF</text>
<text x="23" y="32.6">C1</text>
<text x="91.5" y="35.1">0.1uF</text>
<text x="91.5" y="32.6">C2</text>
<text x="133" y="36">R1</text>
<text x="145.7" y="36">R2</text>
<text x="260.1" y="32.6">DC+</text>
<text x="260.1" y="35.2">DC-</text>
<text x="18.4" y="40.3">GND</text>
<text x="41.3" y="40.3">2x40 2.5mm Header</text>
<text x="51.4" y="37.7" transform="rotate(-90 51.4 37.7)">5V</text>
<text x="54" y="37.7" transform="rotate(-90 54 37.7)">5V</text>
<text x="59.1" y="38.7" transform="rotate(-90 59.1 38.7)">3V3</text>
<text x="61.6" y="38.7" transform="rotate(-90 61.6 38.7)">3V3</text>
<text x="86.9" y="40.3">GND</text>
<text x="133.1" y="37.5">10K</text>
<text x="145.8" y="37.5">10K</text>
<text x="235.5" y="40.3">GND</text>
<text x="260.1" y="37.7">CH1</text>
<text x="260.1" y="40.3">CH2</text>
<text x="39.1" y="45.3">GPIO15/RXD</text>
<text x="39.1" y="42.8">GPIO14/TXD</text>
<text x="61.5" y="42.8">ID_SD/GPIO0</text>
<text x="61.5" y="45.3">ID_SC/GPIO1</text>
<text x="122.4" y="46.7">IRLML6344TRPBF</text>
<text x="139.9" y="46.7">Q1</text>
<text x="260.1" y="42.8">CH3</text>
<text x="260.1" y="45.3">CH4</text>
<text x="39.1" y="53">GPIO17</text>
<text x="39.1" y="50.4">GPIO16</text>
<text x="63" y="50.4">SDA/GPIO2</text>
<text x="63.2" y="53">SCL/GPIO3</text>
<text x="129.7" y="50.7">+3.3V</text>
<text x="143.2" y="50.7">+5V</text>
<text x="39.1" y="55.5">GPIO18/PWM0</text>
<text x="60.8" y="58">GCLK0/GPIO4</text>
<text x="39.1" y="60.6">GPIO19/MISO1</text>
<text x="39.1" y="63.1">GPIO20/MOSI1</text>
<text x="39.1" y="65.7">GPIO21/SCLK1</text>
<text x="60.8" y="60.6">GCLK1/GPIO5</text>
<text x="60.8" y="63.1">GCLK2/GPIO6</text>
<text x="133" y="60.1">R3</text>
<text x="133.1" y="61.6">10K</text>
<text x="145.7" y="60.1">R4</text>
<text x="145.8" y="61.6">10K</text>
<text x="39.1" y="70.7">GPIO22</text>
<text x="63.3" y="70.7">CE0/GPIO8</text>
<text x="63.3" y="68.2">CE1/GPIO7</text>
<text x="122.4" y="70.8">IRLML6344TRPBF</text>
<text x="139.9" y="70.8">Q2</text>
<text x="39.1" y="73.3">GPIO23</text>
<text x="39.1" y="75.8">GPIO24</text>
<text x="60.2" y="75.8">MOSI0/GPIO10</text>
<text x="61.2" y="73.3">MISO0/GPIO9</text>
<text x="39.1" y="83.4">GPIO27</text>
<text x="39.1" y="78.4">GPIO25</text>
<text x="39.1" y="80.9">GPIO26</text>
<text x="60" y="78.4">SCLK0/GPIO11</text>
<text x="60.5" y="83.4">PWM0/GPIO12</text>
<text x="60.5" y="86">PWM1/GPIO13</text>
<text x="46.4" y="94.5" transform="rotate(-90 46.4 94.5)">GND</text>
<text x="48.9" y="94.5" transform="rotate(-90 48.9 94.5)">GND</text>
<text x="51.4" y="94.5" transform="rotate(-90 51.4 94.5)">GND</text>
<text x="54" y="94.5" transform="rotate(-90 54 94.5)">GND</text>
<text x="56.5" y="94.5" transform="rotate(-90 56.5 94.5)">GND</text>
<text x="59.1" y="94.5" transform="rotate(-90 59.1 94.5)">GND</text>
<text x="61.6" y="94.5" transform="rotate(-90 61.6 94.5)">GND</text>
<text x="64.1" y="94.5" transform="rotate(-90 64.1 94.5)">GND</text>
<text x="207.2" y="93.9">+3.3V</text>
<text x="72.7" y="97.5">J2</text>
<text x="160.5" y="101.4">R6</text>
<text x="210.5" y="100.8">R5</text>
<text x="237.7" y="100.2">+3.3V</text>
<text x="160.6" y="103.7">27</text>
<text x="188.2" y="102.8">+3.3V</text>
<text x="210.6" y="102.3">10K</text>
<text x="218.2" y="107.6">DATA</text>
<text x="258.8" y="106.3">DATA</text>
<text x="61.5" y="108.9">GND</text>
<text x="161.9" y="111.6">D1</text>
<text x="161.9" y="113.9">LED_Blue</text>
<text x="218.2" y="110.1">PW</text>
<text x="218.2" y="112.6">GND</text>
<text x="258.8" y="108.8">PW</text>
<text x="258.8" y="111.4">GND</text>
<text x="126.7" y="115.2">A</text>
<text x="126.7" y="117.7">B</text>
<text x="207.6" y="117.8">GND</text>
<text x="248.2" y="116.5">GND</text>
<text x="105.2" y="125.6">SW_Push</text>
<text x="110.6" y="121.6">SW1</text>
<text x="156.9" y="124.7">GND</text>
<text x="44.8" y="131.7">J6</text>
<text x="52.3" y="128.2">+3.3V</text>
<text x="203.4" y="126.9">+3.3V</text>
<text x="114.9" y="135.6">GND</text>
<text x="189.4" y="137.1">+3.3V</text>
<text x="206.7" y="133.8">R7</text>
<text x="206.8" y="135.3">10K</text>
<text x="240.2" y="135.8">+3.3V</text>
<text x="26" y="139.4">GND</text>
<text x="126.7" y="143.1">A</text>
<text x="216.9" y="143.1">DATA</text>
<text x="260.1" y="141.9">DATA</text>
<text x="35.7" y="144.4">Conn_02x04_Odd_Even</text>
<text x="110.6" y="149.5">SW2</text>
<text x="126.7" y="145.7">B</text>
<text x="216.9" y="145.7">PW</text>
<text x="216.9" y="148.2">GND</text>
<text x="260.1" y="144.4">PW</text>
<text x="260.1" y="146.9">GND</text>
<text x="105.2" y="153.6">SW_Push</text>
<text x="206.3" y="153.3">GND</text>
<text x="249.5" y="152.1">GND</text>
<text x="114.9" y="163.5">GND</text>
<text x="27.6" y="172.6">+5V</text>
<text x="49.3" y="171.1">TX</text>
<text x="49.3" y="173.6">RX</text>
<text x="125.5" y="173.6">A</text>
<text x="49.3" y="176.1">PW</text>
<text x="49.3" y="178.7">GND</text>
<text x="125.5" y="176.1">B</text>
<text x="103.9" y="184.1">SW_Push</text>
<text x="109.3" y="180">SW3</text>
<text x="41.2" y="186.4">GND</text>
<text x="113.6" y="194">GND</text>
</g>
</svg>
